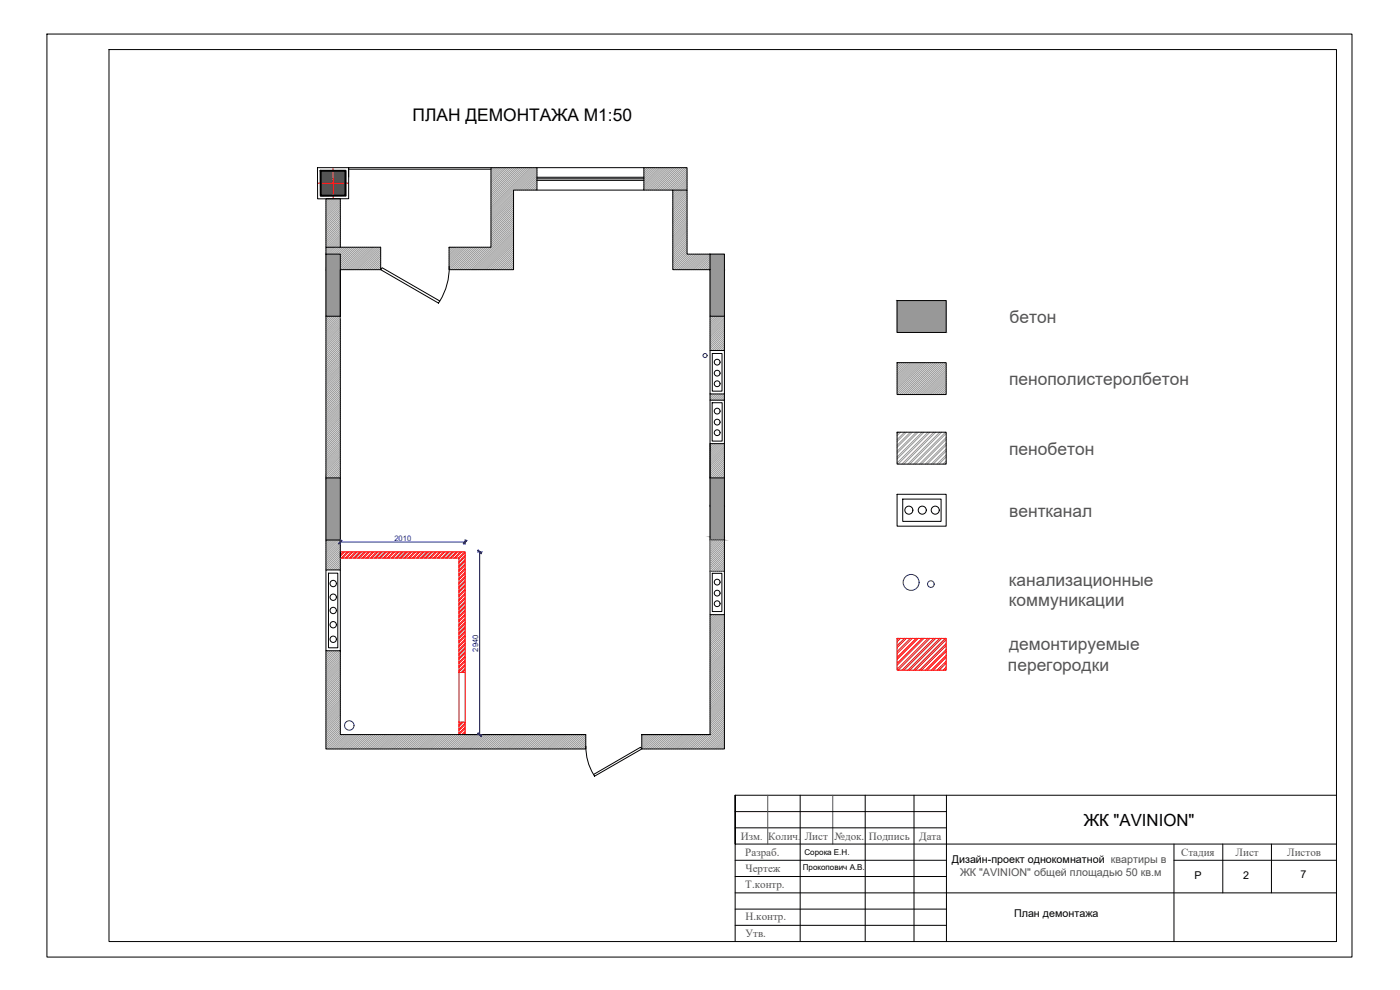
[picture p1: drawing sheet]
<svg xmlns="http://www.w3.org/2000/svg" width="420mm" height="297mm" viewBox="0 0 420 297" stroke-linecap="round" stroke-linejoin="round" font-family="sans-serif">
<path d="M14.1 10.2h391.7v277h-391.7zM32.7 14.9h368.4v267.6h-368.4z" fill="none" stroke="#000" stroke-width=".3"/>
<!-- layer: RAMKA0 -->
<g fill="none" stroke="#000" stroke-width=".3">
<path d="M220.6 238.6h180.5M240.1 238.6v43.9M259.7 238.6v43.9M274.3 238.6v43.9M284 238.6v43.9M220.6 258.1h63.4M220.6 248.4h63.4M220.6 243.5h63.4M352.3 253.3v29.2M352.3 258.1h48.8M367 253.3v14.6M381.6 253.3v14.6"/>
<path d="M401.1 253.3h-180.5v-14.7v43.9M220.6 267.9h180.5M220.6 263h63.4M220.6 272.8h63.4M220.6 277.6h63.4"/>
</g>
<g fill="#989898" stroke="#989898" stroke-width=".3">
<path d="M213.1 76.3l4.3 4.6v-4.6zM213.1 76.3l4.3 4.6h-4.3z"/>
<path d="M213.1 80.9l4.3 14v-14zM213.1 80.9l4.3 14h-4.3z"/>
<path d="M213.1 143.4l4.3 8.4v-8.4zM213.1 143.4l4.3 8.4h-4.3z"/>
<path d="M213.1 151.8l4.3 9.3v-9.3zM213.1 151.8l4.3 9.3h-4.3z"/>
<path d="M213.1 161.1l4.3 .9v-.9zM213.1 161.1l4.3 .9h-4.3z"/>
<path d="M97.8 143.4l4.3 18.6v-18.6zM97.8 143.4l4.3 18.6h-4.3z"/>
<path d="M269.2 90.2l14.8 9.6v-9.6zM269.2 90.2l14.8 9.6h-14.8z"/>
<path d="M97.8 76.3l4.3 4.6v-4.6zM97.8 76.3l4.3 4.6h-4.3z"/>
<path d="M97.8 80.9l4.3 14v-14zM97.8 80.9l4.3 14h-4.3z"/>
<circle cx="213.1" cy="118.2" r=".07"/>
</g>
<g fill="none" stroke="#989898" stroke-width=".3">
<path d="M98.1 59.7l-.3 .3M98.7 59.6l-.9 1M99.3 59.6l-1.5 1.5M99.9 59.6l-2.1 2.1M100.5 59.6l-2.7 2.7M101.1 59.6l-3.3 3.3M101.7 59.6l-3.9 3.9M102.1 59.7l-4.3 4.4M147.9 50.3l-.6 .6M148.5 50.3l-1.2 1.1M149.1 50.3l-1.8 1.7M149.7 50.3l-2.4 2.3"/>
<path d="M150.3 50.3l-3 2.9M150.9 50.3l-3.6 3.5M151.5 50.3l-4.2 4.1M152 50.3l-4.7 4.7M152.6 50.3l-5.3 5.3M153.2 50.3l-5.9 5.8M153.8 50.3l-6.5 6.4M154.1 57.6l-6.8 6.8M154.1 58.2l-6.8 6.8M154.1 58.8l-6.8 6.7M154.1 59.4l-6.8 6.7M154.1 60l-6.8 6.7"/>
<path d="M154.4 50.3l-7.1 7M155 50.3l-7.7 7.6M155.5 50.3l-8.2 8.2M156.1 50.3l-8.8 8.8M156.7 50.3l-9.4 9.4M157.3 50.3l-10 10M157.9 50.3l-10.6 10.5M158.5 50.3l-11.2 11.1M159.1 50.3l-11.8 11.7M159.6 50.3l-12.3 12.3M160.2 50.3l-12.9 12.9M160.8 50.3l-13.5 13.5"/>
<path d="M161.1 50.6l-6.4 6.4M161.1 51.2l-5.8 5.8M161.1 51.7l-5.2 5.3M161.1 52.3l-4.7 4.7M161.1 52.9l-4.1 4.1M161.1 53.5l-3.5 3.5M161.1 54.1l-2.9 2.9M161.1 54.7l-2.3 2.3M161.1 55.3l-1.7 1.7M161.1 55.9l-1.1 1.1M161.1 56.4l-.5 .6M161.1 57h.1"/>
<path d="M193.7 50.3l-.5 .4M194.3 50.3l-1.1 1M194.8 50.3l-1.6 1.6M195.4 50.3l-2.2 2.2M196 50.3l-2.8 2.8M196.6 50.3l-3.4 3.4M197.2 50.3l-4 3.9M197.8 50.3l-4.6 4.5M198.3 50.3l-5.1 5.1M198.9 50.3l-5.7 5.7M199.5 50.3l-6.3 6.3M200.1 50.3l-6.7 6.7"/>
<path d="M200.7 50.3l-6.7 6.7M201.3 50.3l-6.8 6.7M201.9 50.3l-6.8 6.7M202.4 50.3l-6.7 6.7M203 50.3l-6.7 6.7M203.6 50.3l-6.7 6.7M204.2 50.3l-6.7 6.7M204.8 50.3l-6.7 6.7M205.4 50.3l-6.7 6.7M205.9 50.3l-6.7 6.7M206.2 53l-4.3 4.3M206.2 53.6l-4.3 4.3"/>
<path d="M206.2 54.2l-4.3 4.3M206.2 54.8l-4.3 4.3M206.2 55.3l-4.3 4.3M206.2 55.9l-4.3 4.3M206.2 56.5l-4.3 4.3M206.2 50.6l-6.4 6.4M206.2 51.2l-5.8 5.8M206.2 51.8l-5.2 5.2M206.2 52.4l-4.6 4.6M206.2 57.1l-4.3 4.3M206.2 57.7l-4.3 4.3M206.2 58.3l-4.3 4.3"/>
<path d="M206.2 58.9l-4.3 4.2M206.2 59.5l-4.3 4.2M102.1 70.3l-4.3 4.3M102.1 70.9l-4.3 4.3M102.1 71.5l-4.3 4.3M102.1 72.1l-4.2 4.2M102.1 72.7l-3.6 3.6M102.1 73.3l-3 3M102.1 73.8l-2.4 2.5M102.1 60.3l-4.3 4.4M102.1 60.9l-4.3 4.3M102.1 61.5l-4.3 4.3"/>
<path d="M102.1 62.1l-4.3 4.3M102.1 62.7l-4.3 4.3M102.1 63.3l-4.3 4.3M102.1 63.9l-4.3 4.3M102.1 64.4l-4.3 4.3M102.1 65l-4.3 4.3M102.1 65.6l-4.3 4.3M102.1 66.2l-4.3 4.3M102.1 66.8l-4.3 4.3M102.1 67.4l-4.3 4.3M102.1 68l-4.3 4.3M102.1 68.6l-4.3 4.2"/>
<path d="M102.1 69.1l-4.3 4.3M102.1 69.7l-4.3 4.3M102.3 74.2l-2 2.1M102.9 74.2l-2 2.1M103.5 74.2l-2 2.1M104.1 74.2l-2 2.1M104.7 74.2l-2.6 2.6M105.3 74.2l-3.2 3.2M105.9 74.2l-3.8 3.7M106.5 74.2l-4.4 4.3M107 74.2l-4.9 4.9M107.6 74.2l-5.5 5.5"/>
<path d="M108.2 74.2l-6.1 6.1M108.8 74.2l-6.7 6.7M109.4 74.2l-6.7 6.7M110 74.2l-6.8 6.7M110.6 74.2l-6.8 6.7M111.2 74.2l-6.8 6.7M111.7 74.2l-6.7 6.7M112.3 74.2l-6.7 6.7M112.9 74.2l-6.7 6.7M113.5 74.2l-6.7 6.7M114.1 74.2l-6.8 6.7M114.2 74.6l-6.3 6.3"/>
<path d="M114.2 75.2l-5.7 5.7M114.2 75.8l-5.1 5.1M114.2 76.4l-4.5 4.5M114.2 76.9l-3.9 4M114.2 77.5l-3.3 3.4M114.2 78.1l-2.8 2.8M114.2 78.7l-2.2 2.2M114.2 79.3l-1.6 1.6M114.2 79.9l-1 1M135.2 74.2l-.4 .4M135.7 74.2l-.9 1M136.3 74.2l-1.5 1.6"/>
<path d="M136.9 74.2l-2.1 2.2M137.5 74.2l-2.7 2.7M138.1 74.2l-3.3 3.3M138.7 74.2l-3.9 3.9M139.3 74.2l-4.5 4.5M139.9 74.2l-5.1 5.1M140.4 74.2l-5.6 5.7M141 74.2l-6.2 6.3M141.6 74.2l-6.7 6.7M142.2 74.2l-6.7 6.7M142.8 74.2l-6.7 6.7M143.4 74.2l-6.7 6.7"/>
<path d="M144 74.2l-6.7 6.7M144.6 74.2l-6.7 6.7M145.1 74.2l-6.7 6.7M145.7 74.2l-6.7 6.7M146.3 74.2l-6.7 6.7M146.9 74.2l-6.7 6.7M154.1 60.6l-6.8 6.7M154.1 61.1l-6.8 6.8M154.1 61.7l-6.8 6.8M154.1 62.3l-6.8 6.8M154.1 62.9l-6.8 6.8M154.1 63.5l-6.8 6.7"/>
<path d="M154.1 64.1l-6.8 6.7M154.1 64.7l-6.8 6.7M154.1 65.2l-6.8 6.8M154.1 65.8l-6.8 6.8M154.1 66.4l-6.8 6.8M154.1 67l-6.8 6.8M154.1 67.6l-13.3 13.3M154.1 68.2l-12.7 12.7M154.1 68.8l-12.2 12.1M154.1 69.4l-11.6 11.5M154.1 69.9l-11 11M154.1 70.5l-10.4 10.4"/>
<path d="M154.1 71.1l-9.8 9.8M154.1 71.7l-9.2 9.2M154.1 72.3l-8.6 8.6M154.1 72.9l-8.1 8M154.1 73.4l-7.5 7.5M154.1 74l-6.9 6.9M154.1 74.6l-6.3 6.3M154.1 75.2l-5.7 5.7M154.1 75.8l-5.1 5.1M154.1 76.4l-4.5 4.5M154.1 77l-4 3.9M154.1 77.5l-3.4 3.4"/>
<path d="M154.1 78.1l-2.8 2.8M154.1 78.7l-2.2 2.2M154.1 79.3l-1.6 1.6M154.1 79.9l-1 1M206.2 60l-4.3 4.3M206.2 60.6l-4.3 4.3M206.2 61.2l-4.3 4.3M206.2 61.8l-4.3 4.3M206.2 62.4l-4.3 4.3M206.2 63l-4.3 4.2M206.2 63.6l-4.3 4.2M206.2 64.1l-4.3 4.3"/>
<path d="M206.2 64.7l-4.3 4.3M206.2 65.3l-4.3 4.3M206.2 65.9l-4.3 4.3M206.2 66.5l-4.3 4.3M206.2 67.1l-4.3 4.2M206.2 67.7l-4.3 4.2M206.2 68.3l-4.3 4.2M206.2 68.8l-4.3 4.3M206.2 69.4l-4.3 4.3M206.2 70l-4.3 4.3M206.2 70.6l-4.3 4.3M206.2 71.2l-4.3 4.3"/>
<path d="M206.2 71.8l-4.3 4.2M206.2 72.4l-4.3 4.2M206.2 73l-4.3 4.2M206.2 73.5l-4.3 4.3M206.2 74.1l-4.3 4.3M206.2 74.7l-4.3 4.3M206.2 75.3l-4.3 4.3M206.2 75.9l-4.3 4.3M206.4 76.3l-4.5 4.4M207 76.3l-4.7 4.6M207.6 76.3l-4.7 4.6M208.2 76.3l-4.7 4.6"/>
<path d="M208.8 76.3l-4.7 4.6M209.3 76.3l-4.6 4.6M209.9 76.3l-4.6 4.6M210.5 76.3l-4.6 4.6M211.1 76.3l-4.7 4.6M211.7 76.3l-4.7 4.6M212.3 76.3l-4.7 4.6M212.9 76.3l-4.7 4.6M213.1 76.6l-4.3 4.3M213.1 77.2l-3.7 3.7M213.1 77.7l-3.1 3.2M213.1 78.3l-2.5 2.6"/>
<path d="M213.1 78.9l-2 2M213.1 79.5l-1.4 1.4M98.1 94.9l-.3 .2M98.7 94.9l-.9 .8M99.2 94.9l-1.4 1.4M99.8 94.9l-2 2M100.4 94.9l-2.6 2.6M101 94.9l-3.2 3.2M101.6 94.9l-3.8 3.8M102.1 94.9l-4.3 4.3M102.1 95.5l-4.3 4.3M102.1 96.1l-4.3 4.3"/>
<path d="M102.1 96.7l-4.3 4.3M102.1 97.3l-4.3 4.3M102.1 97.9l-4.3 4.3M102.1 98.4l-4.3 4.4M102.1 99l-4.3 4.3M102.1 99.6l-4.3 4.3M114.2 80.4l-.4 .5M154.1 80.5l-.4 .4M213.1 80.1l-.8 .8M213.1 80.7l-.2 .2M213.6 94.9l-.5 .4M214.2 94.9l-1.1 1"/>
<path d="M214.7 94.9l-1.6 1.6M215.3 94.9l-2.2 2.2M215.9 94.9l-2.8 2.8M216.5 94.9l-3.4 3.4M217.1 94.9l-4 4M217.4 95.2l-4.3 4.3M217.4 95.7l-4.3 4.3M217.4 96.3l-4.3 4.3M217.4 96.9l-4.3 4.3M217.4 97.5l-4.3 4.3M217.4 98.1l-4.3 4.3M217.4 98.7l-4.3 4.3"/>
<path d="M217.4 99.2l-4.3 4.4M217.4 99.8l-4.3 4.4M102.1 100.2l-4.3 4.3M102.1 100.8l-4.3 4.3M102.1 101.4l-4.3 4.3M102.1 102l-4.3 4.3M102.1 102.5l-4.3 4.4M102.1 103.1l-4.3 4.4M102.1 103.7l-4.3 4.3M102.1 104.3l-4.3 4.3M102.1 104.9l-4.3 4.3M102.1 105.5l-4.3 4.3"/>
<path d="M102.1 106.1l-4.3 4.3M102.1 106.7l-4.3 4.3M102.1 107.2l-4.3 4.3M102.1 107.8l-4.3 4.3M102.1 108.4l-4.3 4.3M102.1 109l-4.3 4.3M102.1 109.6l-4.3 4.3M102.1 110.2l-4.3 4.3M102.1 110.8l-4.3 4.3M102.1 111.4l-4.3 4.2M102.1 111.9l-4.3 4.3M102.1 112.5l-4.3 4.3"/>
<path d="M102.1 113.1l-4.3 4.3M102.1 113.7l-4.3 4.3M102.1 114.3l-4.3 4.3M102.1 114.9l-4.3 4.2M102.1 115.5l-4.3 4.2M102.1 116l-4.3 4.3M102.1 116.6l-4.3 4.3M102.1 117.2l-4.3 4.3M102.1 117.8l-4.3 4.3M102.1 118.4l-4.3 4.3M102.1 119l-4.3 4.2M102.1 119.6l-4.3 4.2"/>
<path d="M213.7 118.2l-.6 .6M214.3 118.2l-1.2 1.2M214.9 118.2l-1.8 1.8M215.5 118.2l-1.9 1.9M216.1 118.2l-1.9 1.9M216.6 118.2l-1.9 1.9M217.2 118.2l-1.9 1.9M217.4 100.4l-4.3 4.3M217.4 101l-4.1 4.2M217.4 101.6l-3.5 3.6M217.4 102.2l-3 3M217.4 102.8l-2.4 2.4"/>
<path d="M217.4 103.3l-1.8 1.9M217.4 103.9l-1.2 1.3M217.4 104.5l-.6 .7M217.4 105.1v.1M217.4 118.6l-1.5 1.5M217.4 119.2l-.9 .9M217.4 119.8l-.3 .3M269.6 108.8l-.4 .3M270.2 108.8l-1 .9M270.7 108.8l-1.5 1.5M271.3 108.8l-2.1 2.1M271.9 108.8l-2.7 2.7"/>
<path d="M272.5 108.8l-3.3 3.3M273.1 108.8l-3.9 3.9M273.7 108.8l-4.5 4.5M274.3 108.8l-5.1 5M274.9 108.8l-5.7 5.6M275.4 108.8l-6.2 6.2M276 108.8l-6.8 6.8M276.6 108.8l-7.4 7.4M277.2 108.8l-8 8M277.8 108.8l-8.6 8.6M278.4 108.8l-9.2 9.2M279 108.8l-9.6 9.6"/>
<path d="M279.6 108.8l-9.6 9.6M280.1 108.8l-9.5 9.6M280.7 108.8l-9.5 9.6M281.3 108.8l-9.6 9.6M281.9 108.8l-9.6 9.6M282.5 108.8l-9.6 9.6M283.1 108.8l-9.6 9.6M283.7 108.8l-9.6 9.6M284 109.1l-9.3 9.3M284 109.7l-8.8 8.7M284 110.3l-8.2 8.1M284 110.9l-7.6 7.5"/>
<path d="M284 111.4l-7 7M284 112l-6.4 6.4M284 112.6l-5.8 5.8M284 113.2l-5.2 5.2M284 113.8l-4.7 4.6M284 114.4l-4.1 4M284 115l-3.5 3.4M284 115.5l-2.9 2.9M284 116.1l-2.3 2.3M284 116.7l-1.7 1.7M284 117.3l-1.1 1.1M284 117.9l-.6 .5"/>
<path d="M102.1 120.2l-4.3 4.2M102.1 120.7l-4.3 4.3M102.1 121.3l-4.3 4.3M102.1 121.9l-4.3 4.3M102.1 122.5l-4.3 4.3M102.1 123.1l-4.3 4.3M102.1 123.7l-4.3 4.2M102.1 124.3l-4.3 4.2M102.1 124.9l-4.3 4.2M102.1 125.4l-4.3 4.3M102.1 126l-4.3 4.3M102.1 126.6l-4.3 4.3"/>
<path d="M102.1 127.2l-4.3 4.3M102.1 127.8l-4.3 4.3M102.1 128.4l-4.3 4.2M102.1 129l-4.3 4.2M102.1 129.5l-4.3 4.3M102.1 130.1l-4.3 4.3M102.1 130.7l-4.3 4.3M102.1 131.3l-4.3 4.3M102.1 131.9l-4.3 4.3M102.1 132.5l-4.3 4.3M102.1 133l-4.3 4.3M102.1 133.6l-4.3 4.3"/>
<path d="M102.1 134.2l-4.3 4.3M102.1 134.8l-4.3 4.3M102.1 135.4l-4.3 4.3M102.1 136l-4.3 4.3M102.1 136.6l-4.3 4.3M102.1 137.1l-4.3 4.3M102.1 137.7l-4.3 4.3M102.1 138.3l-4.3 4.3M102.1 138.9l-4.3 4.3M102.1 139.5l-3.9 3.9M213.4 133.1l-.3 .3M214 133.1l-.9 .9"/>
<path d="M214.6 133.1l-1.5 1.5M215.2 133.1l-2.1 2.1M215.8 133.1l-2.7 2.7M216.4 133.1l-3.3 3.3M216.9 133.1l-3.8 3.9M217.4 133.3l-4.3 4.3M217.4 133.9l-4.3 4.2M217.4 134.4l-4.3 4.3M217.4 135l-4.3 4.3M217.4 135.6l-4.3 4.3M217.4 136.2l-4.3 4.3M217.4 136.8l-4.3 4.3"/>
<path d="M217.4 137.4l-4.3 4.3M217.4 137.9l-4.3 4.4M217.4 138.5l-4.3 4.3M217.4 139.1l-4.3 4.3M217.4 139.7l-3.7 3.7M269.7 129.7l-.5 .4M270.3 129.7l-1.1 1M271.5 129.7l-2.3 2.2M272 129.7l-2.8 2.8M273.2 129.7l-4 3.9M273.8 129.7l-4.6 4.5M275 129.7l-5.8 5.7"/>
<path d="M275.6 129.7l-6.4 6.3M276.7 129.7l-7.5 7.4M277.3 129.7l-8.1 8M278.5 129.7l-9.3 9.2M279.1 129.7l-9.6 9.5M280.2 129.7l-9.5 9.5M280.8 129.7l-9.5 9.5M282 129.7l-9.6 9.5M282.6 129.7l-9.6 9.5M283.7 129.7l-9.5 9.5M284 131.2l-8 8M284 133l-6.3 6.2"/>
<path d="M284 134.8l-4.5 4.4M284 136.5l-2.8 2.7M284 138.3l-1 .9M284 130.1l-9.2 9.1M284 131.8l-7.5 7.4M284 133.6l-5.7 5.6M284 135.4l-3.9 3.8M284 137.1l-2.2 2.1M284 138.9l-.4 .3M102.1 140.1l-3.3 3.3M102.1 140.6l-2.7 2.8M102.1 141.2l-2.1 2.2"/>
<path d="M102.1 141.8l-1.5 1.6M102.1 142.4l-.9 1M102.1 143l-.3 .4M217.4 140.3l-3.1 3.1M217.4 140.9l-2.5 2.5M217.4 141.5l-1.9 1.9M217.4 142l-1.3 1.4M217.4 142.6l-.8 .8M217.4 143.2l-.2 .2M98.3 162l-.5 .5M98.9 162l-1.1 1.1M99.5 162l-1.7 1.7"/>
<path d="M100.1 162l-2.3 2.3M100.7 162l-2.9 2.9M101.2 162l-3.4 3.5M101.8 162l-4 4M102.1 162.4l-4.3 4.2M102.1 163l-4.3 4.2M102.1 163.5l-4.3 4.3M102.1 164.1l-4.3 4.3M102.1 164.7l-4.3 4.3M102.1 165.3l-4.3 4.3M102.1 165.9l-4.3 4.3M102.1 166.5l-4.3 4.2"/>
<path d="M102.1 167.1l-3.9 3.9M102.1 167.7l-3.4 3.3M102.1 168.2l-2.8 2.8M102.1 168.8l-2.2 2.2M102.1 169.4l-1.6 1.6M102.1 170l-1 1M102.1 170.6l-.4 .4M213.3 162l-.2 .2M213.8 162l-.7 .8M214.4 162l-1.3 1.3M215 162l-1.9 1.9M215.6 162l-2.5 2.5"/>
<path d="M216.2 162l-3.1 3.1M216.8 162l-3.7 3.7M217.3 162l-4.2 4.3M217.4 167.9l-3.5 3.5M217.4 169l-2.4 2.4M217.4 162.6l-4.3 4.2M217.4 163.2l-4.3 4.2M217.4 163.8l-4.3 4.2M217.4 164.4l-4.3 4.2M217.4 164.9l-4.3 4.3M217.4 165.5l-4.3 4.3M217.4 166.1l-4.3 4.3"/>
<path d="M217.4 166.7l-4.3 4.3M217.4 167.3l-4.1 4.1M217.4 168.5l-2.9 2.9M217.4 169.6l-1.8 1.8M217.4 170.2l-1.2 1.2M217.4 170.8l-.6 .6M97.9 195.3l-.1 .1M98.5 195.3l-.7 .7M99.1 195.3l-1.3 1.2M99.7 195.3l-1.9 1.8M100.3 195.3l-2.5 2.4M100.9 195.3l-3.1 3"/>
<path d="M101.5 195.3l-3.7 3.6M102.1 195.3l-4.3 4.2M102.1 195.8l-4.3 4.3M102.1 196.4l-4.3 4.2M102.1 196.9l-4.3 4.3M102.1 197.5l-4.3 4.3M102.1 198.1l-4.3 4.3M102.1 198.7l-4.3 4.3M102.1 199.3l-4.3 4.3M102.1 199.9l-4.3 4.3M213.1 184.4v.1M213.7 184.4l-.6 .7"/>
<path d="M214.3 184.4l-1.2 1.2M214.9 184.4l-1.8 1.8M215.5 184.4l-2.4 2.4M216.1 184.4l-3 3M216.6 184.4l-3.5 3.6M217.2 184.4l-4.1 4.2M217.4 196.6l-4.3 4.3M217.4 184.8l-4.3 4.4M217.4 185.4l-4.3 4.4M217.4 186l-4.3 4.3M217.4 186.6l-4.3 4.3M217.4 187.2l-4.3 4.3"/>
<path d="M217.4 187.8l-4.3 4.3M217.4 188.4l-4.3 4.3M217.4 188.9l-4.3 4.4M217.4 189.5l-4.3 4.3M217.4 190.1l-4.3 4.3M217.4 190.7l-4.3 4.3M217.4 191.3l-4.3 4.3M217.4 191.9l-4.3 4.3M217.4 192.5l-4.3 4.3M217.4 193.1l-4.3 4.3M217.4 193.6l-4.3 4.3M217.4 194.2l-4.3 4.3"/>
<path d="M217.4 194.8l-4.3 4.3M217.4 195.4l-4.3 4.3M217.4 196l-4.3 4.3M217.4 197.2l-4.3 4.3M217.4 197.8l-4.3 4.2M217.4 198.3l-4.3 4.3M217.4 198.9l-4.3 4.3M217.4 199.5l-4.3 4.3M102.1 200.5l-4.3 4.2M102.1 201.1l-4.3 4.2M102.1 201.6l-4.3 4.3M102.1 202.2l-4.3 4.3"/>
<path d="M102.1 202.8l-4.3 4.3M102.1 203.4l-4.3 4.3M102.1 204l-4.3 4.3M102.1 204.6l-4.3 4.2M102.1 205.2l-4.3 4.2M102.1 205.8l-4.3 4.2M102.1 206.3l-4.3 4.3M102.1 206.9l-4.3 4.3M102.1 207.5l-4.3 4.3M102.1 208.1l-4.3 4.3M102.1 208.7l-4.3 4.3M102.1 209.3l-4.3 4.2"/>
<path d="M102.1 209.9l-4.3 4.2M102.1 210.4l-4.3 4.3M102.1 211l-4.3 4.3M102.1 211.6l-4.3 4.3M102.1 212.2l-4.3 4.3M102.1 212.8l-4.3 4.3M102.1 213.4l-4.3 4.2M102.1 214l-4.3 4.2M102.1 214.5l-4.3 4.3M102.1 215.1l-4.3 4.3M102.1 215.7l-4.3 4.3M102.1 216.3l-4.3 4.3"/>
<path d="M102.1 216.9l-4.3 4.3M102.1 217.5l-4.3 4.3M102.1 218l-4.3 4.3M102.1 218.6l-4.3 4.3M102.1 219.2l-4.3 4.3M102.1 219.8l-4.3 4.3M217.4 200.1l-4.3 4.3M217.4 200.7l-4.3 4.3M217.4 201.3l-4.3 4.2M217.4 201.9l-4.3 4.2M217.4 202.5l-4.3 4.2M217.4 203l-4.3 4.3"/>
<path d="M217.4 203.6l-4.3 4.3M217.4 204.2l-4.3 4.3M217.4 204.8l-4.3 4.3M217.4 205.4l-4.3 4.2M217.4 206l-4.3 4.2M217.4 206.6l-4.3 4.2M217.4 207.2l-4.3 4.2M217.4 207.7l-4.3 4.3M217.4 208.3l-4.3 4.3M217.4 208.9l-4.3 4.3M217.4 209.5l-4.3 4.3M217.4 210.1l-4.3 4.2"/>
<path d="M217.4 210.7l-4.3 4.2M217.4 211.3l-4.3 4.2M217.4 211.8l-4.3 4.3M217.4 212.4l-4.3 4.3M217.4 213l-4.3 4.3M217.4 213.6l-4.3 4.3M217.4 214.2l-4.3 4.3M217.4 214.8l-4.3 4.2M217.4 215.3l-4.3 4.3M217.4 215.9l-4.3 4.3M217.4 216.5l-8.2 8.2M217.4 217.1l-7.6 7.6"/>
<path d="M217.4 217.7l-7 7M217.4 218.3l-6.4 6.4M217.4 218.9l-5.9 5.8M217.4 219.4l-5.3 5.3M102.1 220.4l-4.3 4.3M102.7 220.4l-4.3 4.3M103.3 220.4l-4.3 4.3M103.9 220.4l-4.3 4.3M104.4 220.4l-4.3 4.3M105 220.4l-4.3 4.3M105.6 220.4l-4.3 4.3M106.2 220.4l-4.3 4.3"/>
<path d="M106.8 220.4l-4.3 4.3M107.4 220.4l-4.3 4.3M107.9 220.4l-4.2 4.3M108.5 220.4l-4.2 4.3M109.1 220.4l-4.3 4.3M109.7 220.4l-4.3 4.3M110.3 220.4l-4.3 4.3M110.9 220.4l-4.3 4.3M111.5 220.4l-4.3 4.3M112 220.4l-4.2 4.3M112.6 220.4l-4.2 4.3M113.2 220.4l-4.2 4.3"/>
<path d="M113.8 220.4l-4.3 4.3M114.4 220.4l-4.3 4.3M115 220.4l-4.3 4.3M115.6 220.4l-4.3 4.3M116.1 220.4l-4.2 4.3M116.7 220.4l-4.2 4.3M117.3 220.4l-4.2 4.3M117.9 220.4l-4.2 4.3M118.5 220.4l-4.3 4.3M119.1 220.4l-4.3 4.3M119.7 220.4l-4.3 4.3M120.3 220.4l-4.3 4.3"/>
<path d="M120.8 220.4l-4.2 4.3M121.4 220.4l-4.2 4.3M122 220.4l-4.2 4.3M122.6 220.4l-4.3 4.3M123.2 220.4l-4.3 4.3M123.8 220.4l-4.3 4.3M124.4 220.4l-4.3 4.3M125 220.4l-4.3 4.3M125.5 220.4l-4.2 4.3M126.1 220.4l-4.3 4.3M126.7 220.4l-4.3 4.3M127.3 220.4l-4.3 4.3"/>
<path d="M127.9 220.4l-4.3 4.3M128.5 220.4l-4.3 4.3M129.1 220.4l-4.3 4.3M129.7 220.4l-4.3 4.3M130.2 220.4l-4.3 4.3M130.8 220.4l-4.3 4.3M131.4 220.4l-4.3 4.3M132 220.4l-4.3 4.3M132.6 220.4l-4.3 4.3M133.2 220.4l-4.3 4.3M133.8 220.4l-4.4 4.3M134.4 220.4l-4.4 4.3"/>
<path d="M134.9 220.4l-4.3 4.3M135.5 220.4l-4.3 4.3M136.1 220.4l-4.3 4.3M136.7 220.4l-4.3 4.3M137.3 220.4l-4.3 4.3M137.9 220.4l-4.4 4.3M138.5 220.4l-4.4 4.3M139 220.4l-4.3 4.3M139.6 220.4l-4.3 4.3M140.2 220.4l-4.3 4.3M140.8 220.4l-4.3 4.3M141.4 220.4l-4.3 4.3"/>
<path d="M142 220.4l-4.3 4.3M142.6 220.4l-4.4 4.3M143.1 220.4l-4.3 4.3M143.7 220.4l-4.3 4.3M144.3 220.4l-4.3 4.3M144.9 220.4l-4.3 4.3M145.5 220.4l-4.3 4.3M146.1 220.4l-4.3 4.3M146.7 220.4l-4.3 4.3M147.2 220.4l-4.3 4.3M147.8 220.4l-4.3 4.3M148.4 220.4l-4.3 4.3"/>
<path d="M149 220.4l-4.3 4.3M149.6 220.4l-4.3 4.3M150.2 220.4l-4.3 4.3M150.7 220.4l-4.2 4.3M151.3 220.4l-4.2 4.3M151.9 220.4l-4.3 4.3M152.5 220.4l-4.3 4.3M153.1 220.4l-4.3 4.3M153.7 220.4l-4.3 4.3M154.3 220.4l-4.3 4.3M154.8 220.4l-4.2 4.3M155.4 220.4l-4.2 4.3"/>
<path d="M156 220.4l-4.2 4.3M156.6 220.4l-4.3 4.3M157.2 220.4l-4.3 4.3M157.8 220.4l-4.3 4.3M158.4 220.4l-4.3 4.3M158.9 220.4l-4.2 4.3M159.5 220.4l-4.2 4.3M160.1 220.4l-4.2 4.3M160.7 220.4l-4.3 4.3M161.3 220.4l-4.3 4.3M161.9 220.4l-4.3 4.3M162.5 220.4l-4.3 4.3"/>
<path d="M163.1 220.4l-4.3 4.3M163.6 220.4l-4.2 4.3M164.2 220.4l-4.2 4.3M164.8 220.4l-4.3 4.3M165.4 220.4l-4.3 4.3M166 220.4l-4.3 4.3M166.6 220.4l-4.3 4.3M167.2 220.4l-4.3 4.3M167.8 220.4l-4.3 4.3M168.3 220.4l-4.2 4.3M168.9 220.4l-4.3 4.3M169.5 220.4l-4.3 4.3"/>
<path d="M170.1 220.4l-4.3 4.3M170.7 220.4l-4.3 4.3M171.3 220.4l-4.3 4.3M171.9 220.4l-4.3 4.3M172.5 220.4l-4.3 4.3M173 220.4l-4.3 4.3M173.6 220.4l-4.3 4.3M174.2 220.4l-4.3 4.3M174.8 220.4l-4.3 4.3M175.4 220.4l-4.3 4.3M175.8 220.6l-4.1 4.1M175.8 221.2l-3.6 3.5"/>
<path d="M175.8 221.8l-3 2.9M175.8 222.3l-2.4 2.4M175.8 222.9l-1.8 1.8M175.8 223.5l-1.2 1.2M175.8 224.1l-.6 .6M175.8 224.7h.1M193 220.4l-.4 .4M193.5 220.4l-.9 1M194.1 220.4l-1.5 1.6M194.7 220.4l-2.1 2.2M195.3 220.4l-2.7 2.8M195.9 220.4l-3.3 3.3"/>
<path d="M196.5 220.4l-3.9 3.9M197.1 220.4l-4.3 4.3M197.6 220.4l-4.2 4.3M198.2 220.4l-4.2 4.3M198.8 220.4l-4.3 4.3M199.4 220.4l-4.3 4.3M200 220.4l-4.3 4.3M200.6 220.4l-4.3 4.3M201.2 220.4l-4.3 4.3M201.7 220.4l-4.2 4.3M202.3 220.4l-4.2 4.3M202.9 220.4l-4.2 4.3"/>
<path d="M203.5 220.4l-4.3 4.3M204.1 220.4l-4.3 4.3M204.7 220.4l-4.3 4.3M205.3 220.4l-4.3 4.3M205.9 220.4l-4.3 4.3M206.4 220.4l-4.2 4.3M207 220.4l-4.2 4.3M207.6 220.4l-4.3 4.3M208.2 220.4l-4.3 4.3M208.8 220.4l-4.3 4.3M209.4 220.4l-4.3 4.3M210 220.4l-4.3 4.3"/>
<path d="M210.6 220.4l-4.3 4.3M211.1 220.4l-4.2 4.3M211.7 220.4l-4.3 4.3M212.3 220.4l-4.3 4.3M212.9 220.4l-4.3 4.3M217.4 220l-4.7 4.7M217.4 220.6l-4.1 4.1M217.4 221.2l-3.5 3.5M217.4 221.8l-2.9 2.9M217.4 222.4l-2.4 2.3M217.4 223l-1.8 1.7M217.4 223.5l-1.2 1.2"/>
<path d="M217.4 224.1l-.6 .6"/>
</g>
<!-- layer: RAMKA0 -->
<path d="M230.4 238.6v14.7M249.9 238.6v14.7" fill="none" stroke="#545454" stroke-width=".3"/>
<g fill="none" stroke="#000" stroke-width=".3">
<path d="M104.6 50.3h42.7M104.6 50.8h42.7M161.1 53.7h32.1M161.1 54.1h32.1M161.1 53.2h32.1M269.2 90.2h14.8v9.6h-14.8zM213.8 106.1h2.9v11.3h-2.9zM269.2 108.8h14.8v9.6h-14.8zM213.7 120.8h3v11.5h-3zM269.2 129.7h14.8v9.5h-14.8zM269.2 148.3h14.8v9.6h-14.8zM270.9 149.7h11.5v6.7h-11.5z"/>
<path d="M98.6 172h2.8v22.4h-2.8zM213.8 172h2.8v11.5h-2.8z"/>
<circle cx="215.2" cy="108.7" r=".87"/>
<circle cx="215.2" cy="115.1" r=".87"/>
<circle cx="215.2" cy="112" r=".87"/>
<circle cx="215.2" cy="126.7" r=".87"/>
<circle cx="215.2" cy="123.4" r=".87"/>
<circle cx="215.2" cy="129.8" r=".87"/>
<circle cx="272.8" cy="153.1" r="1.21"/>
<circle cx="276.8" cy="153.1" r="1.21"/>
<circle cx="280.7" cy="153.1" r="1.21"/>
<circle cx="100" cy="179.2" r=".95"/>
<circle cx="100" cy="175.1" r=".95"/>
<circle cx="215.2" cy="174.7" r=".87"/>
<circle cx="215.2" cy="178" r=".87"/>
<circle cx="100" cy="191.8" r=".95"/>
<circle cx="100" cy="183.2" r=".95"/>
<circle cx="100" cy="187.4" r=".95"/>
<circle cx="215.2" cy="181.1" r=".87"/>
</g>
<!-- layer: 0 -->
<g fill="none" stroke="#22346e" stroke-width=".3">
<circle cx="211.6" cy="106.7" r=".61"/>
<circle cx="273.4" cy="174.7" r="2.39"/>
<circle cx="279.4" cy="175.3" r=".99"/>
<circle cx="104.8" cy="217.7" r="1.42"/>
</g>
<g fill="none" stroke="#000" stroke-width=".3">
<path d="M104.6 50.3v2.8M147.3 50.3h13.8v6.7h-7v23.9h-19.3v-6.7h12.5zM161.1 50.3h32.1v6.7h-32.1M193.2 57h8.7v23.9h11.2v14h4.3v-18.6h-4.3v4.6M193.2 50.3h13v6.7M201.9 57h4.3v19.3h6.9M97.8 76.3h4.3v18.6h-4.3zM97.8 76.3v-2.1h16.4v6.7h-12.1v14M97.8 74.2v-14.6h4.3v14.6M97.8 94.9v48.5M102.1 94.9v48.5M213.1 94.9v10.3h4.3v-10.3"/>
<path d="M213.1 105.2v13h4.3v-13M213.1 118.2v1.9h4.3v-1.9M213.1 120.1v13h4.3v-13M217.4 133.1v51.3h-4.3v36M217.4 143.4h-4.3v-10.3v51.3M97.8 171v-9h4.3v9M97.8 162v-18.6h4.3v18.6M102.1 165.6v1.8M213.1 162h4.3M213.1 171.4h4.3M97.8 195.3v29.4h78v-4.3h-36.4M102.1 195.3v-24.3h-4.3v24.3h4.3v25.1h73.7"/>
<path d="M217.4 184.4v40.3h-24.8v-4.3h20.5h-20.5"/>
</g>
<g fill="none" stroke="#f00" stroke-width=".3">
<path d="M102.2 165.6h-.1M103 165.6l-.9 .9M103.4 165.6l-1.3 1.3M104.3 165.6l-1.9 1.8M104.7 165.6l-1.9 1.8M105.5 165.6l-1.8 1.8M105.9 165.6l-1.9 1.8M106.8 165.6l-1.9 1.8M107.2 165.6l-1.9 1.8M108 165.6l-1.8 1.8M108.4 165.6l-1.8 1.8M109.3 165.6l-1.9 1.8"/>
<path d="M109.7 165.6l-1.8 1.8M110.5 165.6l-1.8 1.8M110.9 165.6l-1.8 1.8M111.8 165.6l-1.9 1.8M112.2 165.6l-1.9 1.8M113.1 165.6l-1.9 1.8M113.5 165.6l-1.9 1.8M114.3 165.6l-1.9 1.8M114.7 165.6l-1.9 1.8M115.6 165.6l-1.9 1.8M116 165.6l-1.9 1.8M116.8 165.6l-1.8 1.8"/>
<path d="M117.2 165.6l-1.8 1.8M118.1 165.6l-1.9 1.8M118.5 165.6l-1.9 1.8M119.3 165.6l-1.8 1.8M119.7 165.6l-1.8 1.8M120.6 165.6l-1.9 1.8M121 165.6l-1.8 1.8M121.8 165.6l-1.8 1.8M122.2 165.6l-1.8 1.8M123.1 165.6l-1.9 1.8M123.5 165.6l-1.8 1.8M124.4 165.6l-1.9 1.8"/>
<path d="M124.8 165.6l-1.9 1.8M125.6 165.6l-1.9 1.8M126 165.6l-1.9 1.8M126.9 165.6l-1.9 1.8M127.3 165.6l-1.9 1.8M128.1 165.6l-1.8 1.8M128.6 165.6l-1.9 1.8M129.4 165.6l-1.9 1.8M129.8 165.6l-1.9 1.8M130.6 165.6l-1.8 1.8M131 165.6l-1.8 1.8M131.9 165.6l-1.9 1.8"/>
<path d="M132.3 165.6l-1.8 1.8M133.2 165.6l-1.9 1.8M133.5 165.6l-1.8 1.8M134.4 165.6l-1.9 1.8M134.8 165.6l-1.8 1.8M135.7 165.6l-1.9 1.8M136.1 165.6l-1.9 1.8M136.9 165.6l-1.9 1.8M137.3 165.6l-1.8 1.8M138.2 165.6l-1.9 1.8M138.6 165.6l-1.9 1.8M139.4 165.6l-1.8 1.8"/>
<path d="M139.6 166.6l-1.9 1.9M139.6 167.9l-1.9 1.9M139.6 169.2l-1.9 1.8M139.6 170.4l-1.9 1.9M139.6 171.7l-1.9 1.8M139.6 172.9l-1.9 1.9M139.6 174.2l-1.9 1.9M139.6 175.4l-1.9 1.9M139.6 176.7l-1.9 1.9M139.6 178l-1.9 1.8M139.6 179.2l-1.9 1.9M139.6 165.8l-1.9 1.9"/>
<path d="M139.6 167.1l-1.9 1.8M139.6 168.3l-1.9 1.9M139.6 169.6l-1.9 1.9M139.6 170.8l-1.9 1.9M139.6 172.1l-1.9 1.9M139.6 173.4l-1.9 1.8M139.6 174.6l-1.9 1.9M139.6 175.9l-1.9 1.8M139.6 177.1l-1.9 1.9M139.6 178.4l-1.9 1.9M139.6 179.6l-1.9 1.9M139.6 180.5l-1.9 1.8"/>
<path d="M139.6 181.8l-1.9 1.8M139.6 183l-1.9 1.8M139.6 184.2l-1.9 1.9M139.6 185.5l-1.9 1.9M139.6 186.7l-1.9 1.9M139.6 188l-1.9 1.9M139.6 189.3l-1.9 1.8M139.6 190.5l-1.9 1.9M139.6 191.8l-1.9 1.8M139.6 193.1l-1.9 1.8M139.6 194.3l-1.9 1.8M139.6 195.6l-1.9 1.8"/>
<path d="M139.6 196.8l-1.9 1.9M139.6 198l-1.9 1.9M139.6 199.3l-1.9 1.9M139.6 180.9l-1.9 1.9M139.6 182.1l-1.9 1.9M139.6 183.4l-1.9 1.9M139.6 184.7l-1.9 1.8M139.6 185.9l-1.9 1.9M139.6 187.2l-1.9 1.8M139.6 188.4l-1.9 1.9M139.6 189.7l-1.9 1.9M139.6 190.9l-1.9 1.9"/>
<path d="M139.6 192.2l-1.9 1.9M139.6 193.5l-1.9 1.8M139.6 194.7l-1.9 1.9M139.6 196l-1.9 1.8M139.6 197.2l-1.9 1.9M139.6 198.5l-1.9 1.8M139.6 199.7l-1.9 1.9M269.7 191.5l-.5 .5M270.3 191.5l-1.1 1.1M271.5 191.5l-2.3 2.2M272 191.5l-2.8 2.8M273.2 191.5l-4 4"/>
<path d="M273.8 191.5l-4.6 4.6M275 191.5l-5.8 5.7M275.6 191.5l-6.4 6.3M276.7 191.5l-7.5 7.5M277.3 191.5l-8.1 8.1M278.5 191.5l-9.3 9.3M279.1 191.5l-9.6 9.6M280.2 191.5l-9.5 9.6M280.8 191.5l-9.5 9.6M282 191.5l-9.6 9.6M282.6 191.5l-9.6 9.6M283.7 191.5l-9.5 9.6"/>
<path d="M284 193.1l-8 8M284 194.9l-6.3 6.2M284 196.6l-4.5 4.5M284 198.4l-2.8 2.7M284 192l-9.2 9.1M284 193.7l-7.5 7.4M284 195.5l-5.7 5.6M284 197.2l-3.9 3.9M284 199l-2.2 2.1M138.6 216.7l-.9 .8M139 216.7l-1.3 1.2M139.6 200.6l-1.2 1.2"/>
<path d="M139.6 216.9l-1.9 1.9M139.6 218.2l-1.9 1.8M139.6 219.4l-1 1M139.6 201l-.8 .8M139.6 217.3l-1.9 1.9M139.6 218.6l-1.8 1.8M139.6 219.9l-.6 .5M284 200.1l-1 1M284 200.7l-.4 .4"/>
</g>
<path d="M102.1 165.6h37.5v36.2h-1.9M102.1 167.4h35.6v34.4M137.7 201.8v14.9M139.6 201.8v14.9M137.7 220.4v-3.7h1.9v3.7" fill="none" stroke="#f00" stroke-width=".3"/>
<path d="M96.2 51.2l7.5 7.5v-7.5zM96.2 51.2l7.5 7.5h-7.4z" fill="#545454" stroke="#545454" stroke-width=".3"/>
<path d="M95.5 55h8.9M99.9 50.5l.1 9" fill="none" stroke="#f00" stroke-width=".3"/>
<path d="M96.2 51.2h7.5v7.5h-7.4z" fill="none" stroke="#000" stroke-width=".59"/>
<path d="M95.3 50.3h9.3v9.3l-9.3 .1z" fill="none" stroke="#000" stroke-width=".3"/>
<!-- layer: strih -->
<path d="M134.8 79.9a19.1 19.1 0 0 1-2.8 10.4M175.8 223.9a15.6 15.6 0 0 0 2.3 8.4" fill="none" stroke="#000" stroke-width=".3"/>
<!-- layer: mebeli 2 -->
<path d="M114.7 80.3l17.3 10-.4 .6-17.4-10zM178.1 232.4l14.1-8.2 .4 .5-14.2 8.2z" fill="none" stroke="#000" stroke-width=".3"/>
<path d="M269.2 191.5h14.8v9.6h-14.8z" fill="none" stroke="#f00" stroke-width=".3"/>
<path d="M102.1 161.9v1.4M102.1 162.7h37.5M139.6 161.9v1.4M143.3 165.6h1.5M144 165.6v54.8M143.3 220.4h1.5" fill="none" stroke="#000095" stroke-width=".3"/>
<!-- layer: 0 -->
<g fill="#000095" stroke="#000095" stroke-width=".3">
<path d="M102.6 162.1l-.9 1.1zM102.6 162.1l-.9 1.1z"/>
<path d="M139.1 163.1l.1 .1 .9-1.1zM140.1 162.1l-.9 1.1z"/>
<path d="M143.4 165.2l1 .9zM143.5 165l1 1z"/>
<path d="M143.5 219.9l1 1zM143.4 220l1.1 .9z"/>
</g>
<text font-size="5.2" x="123.8" y="36.4">ПЛАН ДЕМОНТАЖА М1:50</text>
<g font-size="5.2" fill="#545454">
<text x="303" y="97">бетон</text>
<text x="302.9" y="115.6">пенополистеролбетон</text>
<text x="302.9" y="136.5">пенобетон</text>
<text x="302.9" y="155">вентканал</text>
<text x="302.8" y="175.7">канализационные</text>
<text x="302.8" y="181.9">коммуникации</text>
<text x="302.8" y="195.2">демонтируемые</text>
<text x="302.5" y="201.4">перегородки</text>
</g>
<text font-size="5" x="325.2" y="247.8">ЖК &quot;AVINION&quot;</text>
<g font-size="3.3" fill="#545454">
<text x="222.3" y="252.1">Изм</text>
<text x="223.7" y="256.8">Разраб.</text>
<text x="230.6" y="252.1">Колич</text>
<text x="241.5" y="252">Лист</text>
<text x="250.5" y="252.1">№док.</text>
<text x="260.8" y="252.1">Подпись</text>
<text x="275.9" y="252.1">Дата</text>
<text x="354.4" y="256.7">Стадия</text>
<text x="370.8" y="256.7">Лист</text>
<text x="386.3" y="256.7">Листов</text>
<text x="223.8" y="261.6">Чертеж</text>
<text x="223.7" y="266.5">Т.контр.</text>
<text x="223.7" y="281.1">Утв.</text>
<text x="223.8" y="276.1">Н.контр.</text>
</g>
<g font-size="3.2">
<text x="285.7" y="259">Дизайн-проект однокомнатной квартиры в</text>
<text x="358.5" y="263.8">Р</text>
<text x="373.1" y="263.8">2</text>
<text x="390.3" y="263.5">7</text>
<text x="304.3" y="275.1">План демонтажа</text>
</g>
<text font-size="3.2" fill="#545454" x="288.1" y="262.9">ЖК &quot;AVINION&quot; общей площадью 50 кв.м</text>
<g font-size="2.9" fill="#545454">
<text x="228.1" y="252.1">.</text>
<text x="239.5" y="252.1">.</text>
</g>
<g font-size="2.4">
<text x="241.4" y="256.5">Сорока Е.Н.</text>
<text x="240.9" y="261.1">Прокопович А.В.</text>
</g>
<g font-size="2.3" fill="#000095">
<text x="118.3" y="162.2">2010</text>
<text x="143.5" y="195.5" transform="rotate(-90 143.5 195.5)">2940</text>
</g>
</svg>
